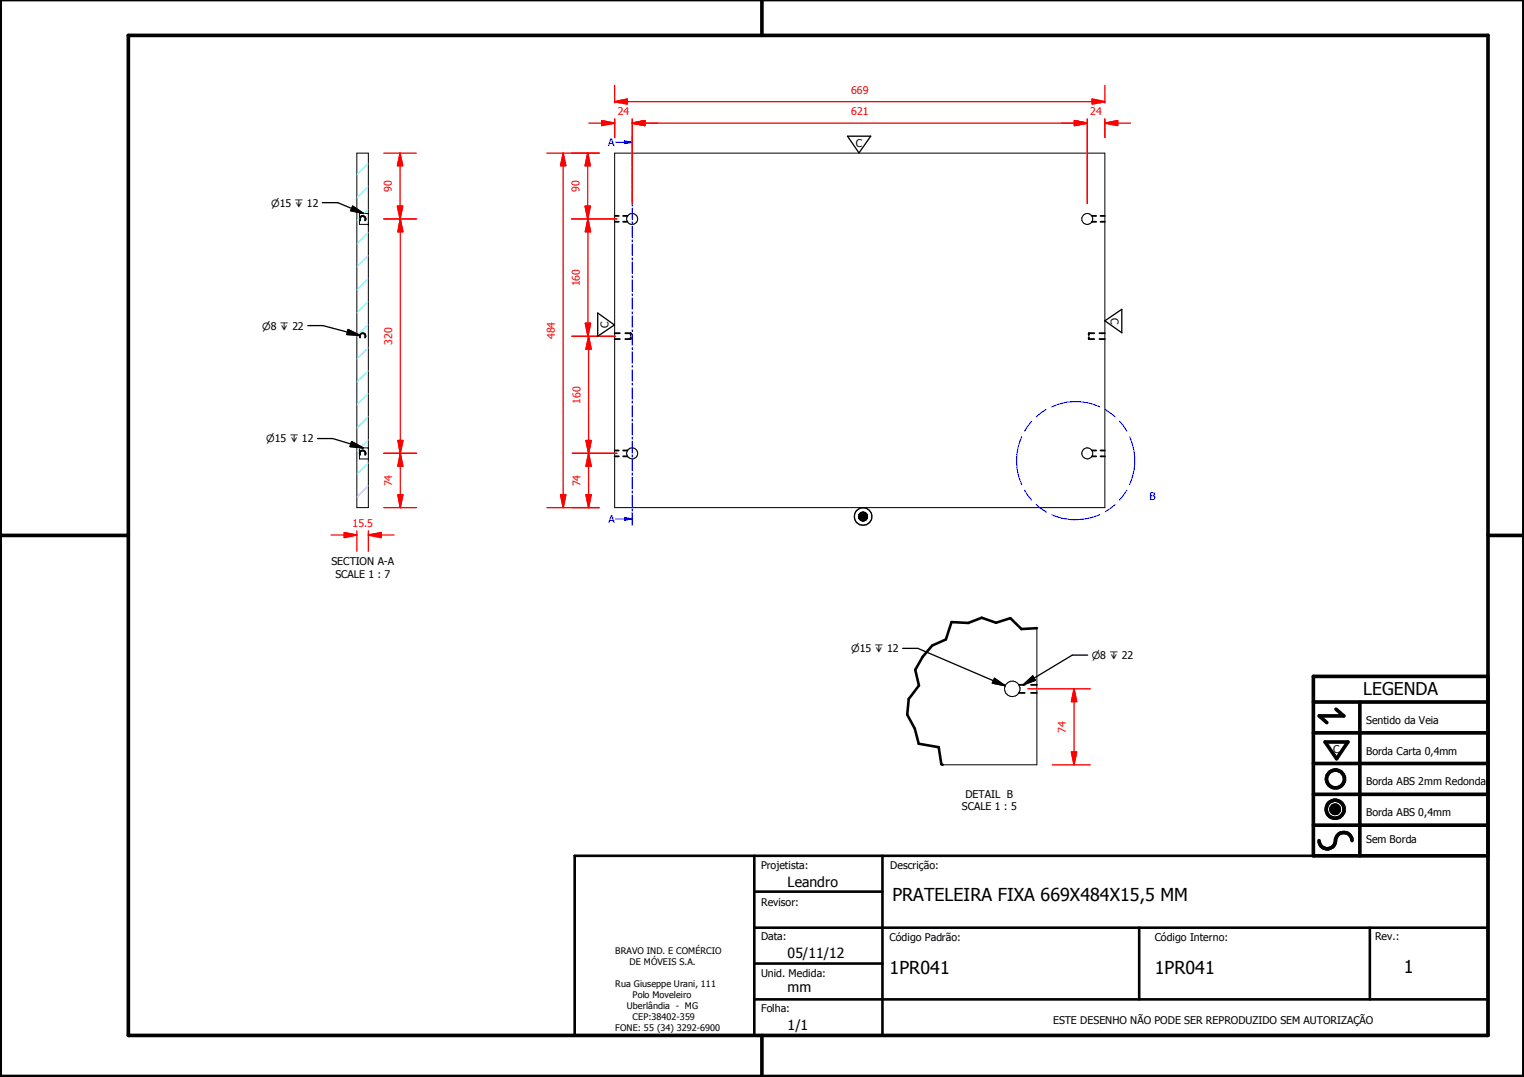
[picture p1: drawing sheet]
<svg xmlns="http://www.w3.org/2000/svg" width="297mm" height="210mm" viewBox="0 0 297 210" stroke-linecap="round" stroke-linejoin="round" font-family="sans-serif">
<g fill="none" stroke="#000" stroke-width=".35">
<path d="M70.2 43a.57 .57 0 0 1 .5-.9 .57 .57 0 0 1 .5 .9M119.8 42.1h.8M119.8 43.2h.8M121.5 42.1h.8M121.5 43.2h.8M212.8 42.1h.9M212.8 43.2h.9M214.5 42.1h.8M214.5 43.2h.8M70.2 65.8l-.1-.3 .1-.3a.62 .62 0 0 1 1 0v.6M119.8 64.9h1M119.8 66.1h1"/>
<path d="M121.9 64.9h1v.4M122.9 65.7v.4h-1M212.2 65.7v.4h1.1M213.3 64.9h-1.1v.4M214.3 64.9h1M214.3 66.1h1M70.2 88.6a.57 .57 0 0 1 .5-.8 .57 .57 0 0 1 .5 .8M119.8 87.8h.8M119.8 88.9h.8M121.5 87.8h.8M121.5 88.9h.8M212.8 87.8h.9"/>
<path d="M212.8 88.9h.9M214.5 87.8h.8M214.5 88.9h.8M198.6 133.5h1.1M198.6 135h1.1M201 133.5h1.1M201 135h1.1"/>
</g>
<g fill="none" stroke="#000" stroke-width=".19">
<path d="M69.6 29.8h2.2v69.1h-2.2zM119.8 29.8h95.5v69.1h-95.5zM71.8 43.7h.1M71.8 41.6h-1.7v2.1h1.7M71.8 87.3h.1M71.8 87.3h-1.7v2.2h1.7M167.7 100l.1-.1-.1 1.4zM167.7 100v1.3zM167.8 99.9v1.5zM167.8 99.9h.2l-.2 1.5zM168 99.9v1.6zM168 99.9v1.6l-.2-.1z"/>
<path d="M168.1 99.9v1.6zM168.1 99.8h.1l-.1 1.7zM168.1 99.8v1.7zM168.2 99.8v1.7zM168.2 99.8v1.7h-.1zM168.3 99.8l-.1 1.7zM168.3 99.8v1.7zM168.4 99.9l-.1 1.6zM168.4 99.9v1.6zM168.5 99.9l-.1 1.6zM168.5 99.9v1.6zM168.6 99.9l-.1 1.6z"/>
<path d="M168.6 99.9v1.5zM168.7 99.9l-.1 1.5zM168.7 99.9v1.5zM168.7 100v1.4zM168.7 100v1.3zM167.4 100.5v.3zM167.4 100.6v.2zM167.4 100.4v.5zM167.4 100.4v.4zM167.5 100.2h.1l-.1 .9zM167.5 100.2v.9zM167.5 100.2v.8z"/>
<path d="M167.5 100.3v.7zM167.5 100.3l-.1 .6zM167.6 100.2v1zM167.6 100.1l.1-.1-.1 1.2zM167.6 100.1v1.1zM168.8 100l-.1 1.3zM168.8 100v1.3zM168.9 100.1l-.1 1.2zM168.9 100.1v1.1zM168.9 100.2v1zM168.9 100.2v.9zM169 100.3l-.1 .8z"/>
<path d="M169 100.3v.7zM169 100.4v.6zM169 100.4v.5zM169 100.5v.4zM169 100.5v.3zM169.1 100.6l-.1 .2zM169.1 100.6v.2zM202.1 122.4v26.7h-18.4M259.4 157.6l1.6 .1zM259.4 157.7l1.6 .1zM259.4 157.8l1.6 .1zM259.4 157.9h1.6v.1z"/>
<path d="M259.4 157.9l1.6 .1h-1.5zM259.4 157.6h1.6zM259.5 158h1.5zM259.5 158l1.4 .1zM259.5 157.5l1.5 .1zM259.5 158.1h1.4zM259.5 157.4l1.5 .1zM259.5 158.1l1.4 .1zM259.5 157.3l1.4 .1zM259.6 158.2h1.3zM259.6 158.2h1.2zM259.6 157.2l1.3 .1z"/>
<path d="M259.6 158.2l1.2 .1zM259.6 157.2h1.3zM259.7 158.3h1.1zM259.7 158.3l1 .1zM259.7 157.1l1.1 .1zM259.7 157.1h1.1zM259.8 158.4h.9zM259.8 158.4h.8zM259.8 157.1h1zM259.8 157.1h.9zM259.8 158.4l.8 .1zM259.8 157l.9 .1z"/>
<path d="M259.8 157h.8zM259.9 158.5h.7zM259.9 158.5h.6zM259.9 157h.7zM260 158.5h.5zM260 158.5h.4zM260 157h.6zM260.1 158.5h.3zM260.1 158.5h.2zM260.1 156.9l.4 .1zM260.1 156.9h.3zM260.1 156.9h.2z"/>
<circle cx="123.2" cy="42.7" r="1.07"/>
<circle cx="211.9" cy="42.7" r="1.07"/>
<circle cx="123.2" cy="88.4" r="1.09"/>
<circle cx="211.9" cy="88.4" r="1.08"/>
<circle cx="197.3" cy="134.2" r="1.5"/>
</g>
<path d="M202.1 122.4l-3 .2-2.2-2.1-2.8 .9-2.8-1-2.6 1-3.2-.2-1.1 3.4-2.7 1.2-1.9 2.2-1.4 2.6 .7 3-2 2.6-.3 3.1 1.5 2.7 .8 2.9 3.9 .7 .5 3.3 .2 .2M112 166.8h178v35h-178zM147 173.8h25M147 166.8v35M172 166.8v35M147 194.8h143M147 180.8h143M147 187.8h25M222 180.8v14M267 180.8v14" fill="none" stroke="#000" stroke-width=".51"/>
<g fill="#000">
<path d="M168.3 99.8v1.7zM168.4 99.9l-.1 1.6zM168.4 99.9v1.6zM168.5 99.9l-.1 1.6zM168.5 99.9v1.6zM168.6 99.9l-.1 1.6zM168.6 99.9v1.5zM168.7 99.9l-.1 1.5zM168.7 99.9v1.5zM168.7 100v1.4zM168.7 100v1.3zM167.4 100.4v.4z"/>
<path d="M167.4 100.5v.3zM167.4 100.6v.2zM167.5 100.3l-.1 .6zM167.4 100.4v.5zM167.5 100.2h.1l-.1 .9zM167.5 100.2v.9zM167.5 100.2v.8zM167.5 100.3v.7zM167.6 100.1v1.1zM167.6 100.2v1zM167.6 100.1l.1-.1-.1 1.2zM167.7 100v1.3z"/>
<path d="M167.7 100l.1-.1-.1 1.4zM167.8 99.9v1.5zM167.8 99.9h.2l-.2 1.5zM168 99.9v1.6zM168 99.9v1.6l-.2-.1zM168.1 99.9v1.6zM168.1 99.8h.1l-.1 1.7zM168.1 99.8v1.7zM168.2 99.8v1.7zM168.2 99.8v1.7h-.1zM168.3 99.8l-.1 1.7zM168.8 100l-.1 1.3z"/>
<path d="M168.8 100v1.3zM168.9 100.1l-.1 1.2zM168.9 100.1v1.1zM168.9 100.2v1zM168.9 100.2v.9zM169 100.3l-.1 .8zM169 100.3v.7zM169 100.4v.6zM169 100.4v.5zM169 100.5v.4zM169 100.5v.3zM169.1 100.6l-.1 .2z"/>
<path d="M169.1 100.6v.2zM259.4 157.6h1.6zM259.5 157.5l1.5 .1zM259.5 157.4l1.5 .1zM259.5 157.3l1.4 .1zM259.6 157.2l1.3 .1zM259.6 157.2h1.3zM259.7 157.1l1.1 .1zM259.7 157.1h1.1zM259.8 157.1h1zM259.8 157.1h.9zM259.8 157l.9 .1z"/>
<path d="M259.8 157h.8zM259.9 157h.7zM260 157h.6zM260.1 156.9l.4 .1zM260.1 156.9h.3zM260.1 156.9h.2zM260.1 158.5h.2zM260 158.5h.4zM260.1 158.5h.3zM259.9 158.5h.6zM260 158.5h.5zM259.8 158.4l.8 .1z"/>
<path d="M259.9 158.5h.7zM259.8 158.4h.8zM259.7 158.3l1 .1zM259.8 158.4h.9zM259.6 158.2l1.2 .1zM259.7 158.3h1.1zM259.6 158.2h1.2zM259.5 158.1l1.4 .1zM259.6 158.2h1.3zM259.5 158l1.4 .1zM259.5 158.1h1.4zM259.4 157.9l1.6 .1h-1.5z"/>
<path d="M259.5 158h1.5zM259.4 157.6l1.6 .1zM259.4 157.7l1.6 .1zM259.4 157.8l1.6 .1zM259.4 157.9h1.6v.1z"/>
</g>
<g fill="none" stroke="#000" stroke-width=".71">
<path d="M148.5 0v6.9M297 -.1v209.9h-297v-209.9M25 6.9h265v194.9h-265zM0 104.4h25M290 104.4h7M256 136.8h34M260.4 138.2l1.5 1.3h-4.8l1.5 1.3M265 136.8v30M290 131.8h-34v35h34M256 154.8h34M256 148.8h34M256 142.8h34"/>
<path d="M258.3 144.6h4.4l-2.2 3.3zM256 160.8h34M257.1 163.8a1.62 1.62 0 0 0 1.8 1.6 1.62 1.62 0 0 0 1.4-1.9 1.63 1.63 0 0 1 1.7-1.2 1.63 1.63 0 0 1 1.5 1.5M148.5 201.8v8"/>
<circle cx="260.2" cy="157.7" r="1.76"/>
<circle cx="260.2" cy="157.7" r=".82"/>
<circle cx="260.3" cy="151.8" r="1.76"/>
</g>
<g fill="none" stroke="#00f" stroke-width=".19">
<path d="M121.7 27.7h1.5M123.2 26.6v2.3M123.2 29.3v.4M123.2 30.1v2.3M123.2 32.8v.4M123.2 33.6v2.3M123.2 36.2v.5M123.2 37.1v2.3M123.2 39.8v.4M123.2 40.6v2.2M123.2 43.2v.5M123.2 44.1v2.3"/>
<path d="M123.2 46.7v.5M123.2 47.5v2.3M123.2 50.2v.5M123.2 51.1v2.2M123.2 53.7v.4M123.2 54.5v2.4M123.2 57.2v.5M123.2 58v2.3M123.2 60.7v.5M123.2 61.6v2.2M123.2 64.2v.4M123.2 65v2.3"/>
<path d="M123.2 67.7v.5M123.2 68.5v2.3M123.2 71.2v.4M123.2 72v2.3M123.2 74.7v.4M123.2 75.5v2.3M123.2 78.1v.5M123.2 79v2.3M123.2 81.7v.4M123.2 82.5v2.3M123.2 85.2v.4M123.2 86v2.3"/>
<path d="M123.2 88.6v.5M123.2 89.5v2.3M123.2 92.2v.4M123.2 93v2.3M123.2 95.7v.4M123.2 96.5v2.3M123.2 99.1v.5M123.2 100v2.3"/>
</g>
<path d="M123.2 26.6v2.3M123.2 100v2.3" fill="none" stroke="#00f" stroke-width=".3"/>
<path d="M121.7 27.5l1.5 .2-1.5 .3z" fill="#00f"/>
<path d="M120 27.7h1.7M121.7 27.5l1.5 .2-1.5 .3zM121.7 101.1h1.5" fill="none" stroke="#00f" stroke-width=".19"/>
<path d="M121.7 100.9l1.5 .2-1.5 .3z" fill="#00f"/>
<g fill="none" stroke="#00f" stroke-width=".19">
<path d="M203.9 79.8l-1.9 1.4M205 79.3a11.3 11.3 0 0 1 9.3 0M215.4 79.8l1.9 1.4M199.1 85.1a11.6 11.6 0 0 0 0 9.3M199.7 95.5l1.4 2M201.1 82.1l-1.4 1.9M202 98.3l1.9 1.4M203.9 99.7h.1M217.3 98.3l-1.9 1.4M218.2 82.1l1.4 1.9M219.6 95.5l-1.4 2M220.2 85.1a11.4 11.4 0 0 1 0 9.3"/>
<path d="M120 101.1h1.7M121.7 100.9l1.5 .2-1.5 .3zM205 100.3a11.3 11.3 0 0 0 9.3 0"/>
</g>
<g fill="none" stroke="#0ff" stroke-width=".19">
<path d="M71.8 36.3l-2.2 2.3M71.8 31.9l-2.2 2.2M70.1 42.5l-.5 .6M71.8 58.8l-2.2 2.2M71.8 54.3l-2.2 2.2M71.8 49.8l-2.2 2.2M71.8 45.3l-2.2 2.2M71.8 40.8l-.8 .8M71.8 76.7l-2.2 2.2M71.8 72.3l-2.2 2.2M71.8 67.8l-2.2 2.2M71.8 63.2l-2.2 2.3"/>
<path d="M70.1 87.4l-.5 .5M71.8 94.7l-2.2 2.2M71.8 90.2l-2.2 2.2M71.8 85.7l-1.6 1.6M71.8 81.2l-2.2 2.2"/>
</g>
<path d="M114.6 29.8v2.5" fill="none" stroke="#f00" stroke-width=".25"/>
<path d="M114.6 29.8l.5 2.5h-1.1z" fill="#f00"/>
<path d="M114.6 29.8l.5 2.5h-1.1zM114.6 40.2v2.5" fill="none" stroke="#f00" stroke-width=".25"/>
<path d="M114 40.2h1.1l-.5 2.5z" fill="#f00"/>
<path d="M111.4 29.8h5.4M114.6 32.3v7.9M111.4 42.7h8.8M114 40.2h1.1l-.5 2.5zM114.6 42.7v2.5" fill="none" stroke="#f00" stroke-width=".25"/>
<path d="M114.6 42.7l.5 2.5h-1z" fill="#f00"/>
<path d="M114.6 42.7l.5 2.5h-1zM114.6 63v2.5" fill="none" stroke="#f00" stroke-width=".25"/>
<path d="M114.1 63h1l-.5 2.5z" fill="#f00"/>
<path d="M111.4 42.7h8.8M114.6 45.2v17.8M111.4 65.5h8.5M114.1 63h1l-.5 2.5zM114.7 65.5v2.5" fill="none" stroke="#f00" stroke-width=".25"/>
<path d="M114.7 65.5l.5 2.5h-1z" fill="#f00"/>
<path d="M114.7 65.5l.5 2.5h-1zM114.7 85.9v2.4" fill="none" stroke="#f00" stroke-width=".25"/>
<path d="M114.2 85.9h1l-.5 2.4z" fill="#f00"/>
<path d="M111.5 65.5h8.4M114.7 68v17.9M111.5 88.3h8.7M114.2 85.9h1l-.5 2.4zM114.7 88.3v2.5" fill="none" stroke="#f00" stroke-width=".25"/>
<path d="M114.7 88.3l.5 2.5h-1z" fill="#f00"/>
<path d="M114.7 88.3l.5 2.5h-1zM114.7 96.4v2.5" fill="none" stroke="#f00" stroke-width=".25"/>
<path d="M114.2 96.4h1l-.5 2.5z" fill="#f00"/>
<path d="M109.8 96.4v2.5M111.5 98.9h5.3M111.5 88.3h8.7M114.2 96.4h1l-.5 2.5zM114.7 90.8v5.6" fill="none" stroke="#f00" stroke-width=".25"/>
<g fill="none" stroke="#000" stroke-width=".25">
<circle cx="168.2" cy="100.7" r="1.71"/>
<circle cx="168.2" cy="100.7" r=".84"/>
</g>
<path d="M109.3 96.4h1l-.5 2.5z" fill="#f00"/>
<path d="M109.8 29.8v2.5M109.3 96.4h1l-.5 2.5z" fill="none" stroke="#f00" stroke-width=".25"/>
<path d="M109.8 29.8l.5 2.5h-1z" fill="#f00"/>
<path d="M106.6 29.8h10.2M109.8 29.8l.5 2.5h-1zM109.8 32.3v64.1M117.3 24h2.5M106.6 98.9h10.2" fill="none" stroke="#f00" stroke-width=".25"/>
<path d="M117.3 23.5l2.5 .5-2.5 .5z" fill="#f00"/>
<path d="M117.3 23.5l2.5 .5-2.5 .5zM123.2 24h2.5" fill="none" stroke="#f00" stroke-width=".25"/>
<path d="M123.2 24l2.5-.5v1z" fill="#f00"/>
<path d="M114.8 24h2.5M119.8 23.2v3.6M123.2 24l2.5-.5v1zM123.2 24h5M123.2 23.2v16.5" fill="none" stroke="#f00" stroke-width=".25"/>
<path d="M123.2 24l2.5-.5v1z" fill="#f00"/>
<path d="M123.2 24l2.5-.5v1zM209.4 24h2.5" fill="none" stroke="#f00" stroke-width=".25"/>
<path d="M209.4 23.5l2.5 .5-2.5 .5z" fill="#f00"/>
<path d="M123.2 23.2v16.5M125.7 24h86.2M209.4 23.5l2.5 .5-2.5 .5zM211.9 23.2v16.5" fill="none" stroke="#f00" stroke-width=".25"/>
<path d="M209.4 23.5l2.5 .5-2.5 .5z" fill="#f00"/>
<path d="M209.4 23.5l2.5 .5-2.5 .5zM215.3 24h2.5" fill="none" stroke="#f00" stroke-width=".25"/>
<path d="M215.3 24l2.5-.5v1z" fill="#f00"/>
<path d="M119.8 19.8h2.5M206.9 24h2.5M211.9 23.2v16.5M215.3 24l2.5-.5v1zM215.3 23.2v3.6M217.8 24h2.5" fill="none" stroke="#f00" stroke-width=".25"/>
<path d="M165.2 26.5h4.5l-2.3 3.3zM116.5 61l3.3 2.3-3.3 2.2zM215.3 62.5l3.3-2.2v4.6z" fill="none" stroke="#000" stroke-width=".25"/>
<path d="M119.8 19.8l2.5-.5v1z" fill="#f00"/>
<path d="M119.8 19.8l2.5-.5v1zM122.3 19.3l-2.5 .5M212.8 19.8h2.5" fill="none" stroke="#f00" stroke-width=".25"/>
<path d="M212.8 19.3l2.5 .5-2.5 .5z" fill="#f00"/>
<path d="M119.8 19.8l1.1 .3M119.8 16.6v3.5M122.3 19.8h90.5M122.3 19.3v.8M212.8 19.3l2.5 .5-2.5 .5zM215.3 16.6v3.5M119.8 23.2v3.6M212.8 20.1v-.8l2.5 .5-1.1 .3M215.3 23.2v3.6M67.1 104.3h2.5" fill="none" stroke="#f00" stroke-width=".25"/>
<path d="M67.1 103.8l2.5 .5-2.5 .5z" fill="#f00"/>
<path d="M67.1 103.8l2.5 .5-2.5 .5zM71.8 104.3h2.5" fill="none" stroke="#f00" stroke-width=".25"/>
<path d="M71.8 104.3l2.5-.5v1z" fill="#f00"/>
<path d="M78 29.8v2.5M64.6 104.3h2.5M69.6 103.5v3.9M71.8 104.3l2.5-.5v1zM71.8 103.5v3.9M74.3 104.3h2.5" fill="none" stroke="#f00" stroke-width=".25"/>
<path d="M78 29.8l.5 2.5h-1z" fill="#f00"/>
<path d="M78 29.8l.5 2.5h-1zM78 40.2v2.5" fill="none" stroke="#f00" stroke-width=".25"/>
<path d="M77.5 40.2h1l-.5 2.5z" fill="#f00"/>
<path d="M74.8 29.8h6.3M78 32.3v7.9M74.8 42.7h6.3M77.5 40.2h1l-.5 2.5zM78 42.7v2.5" fill="none" stroke="#f00" stroke-width=".25"/>
<path d="M78 42.7l.5 2.5h-.9z" fill="#f00"/>
<path d="M78 42.7l.5 2.5h-.9zM78 85.9v2.4" fill="none" stroke="#f00" stroke-width=".25"/>
<path d="M77.6 85.9h.9l-.5 2.4z" fill="#f00"/>
<path d="M74.8 42.7h6.4M78 45.2v40.7M74.8 88.3h6.4M77.6 85.9h.9l-.5 2.4zM78 88.3v2.5" fill="none" stroke="#f00" stroke-width=".25"/>
<path d="M78 88.3l.5 2.5h-.9z" fill="#f00"/>
<path d="M78 88.3l.5 2.5h-.9zM78 96.4v2.5" fill="none" stroke="#f00" stroke-width=".25"/>
<path d="M77.6 96.4h.9l-.5 2.5z" fill="#f00"/>
<path d="M74.8 98.9h6.4M74.8 88.3h6.4M77.6 96.4h.9l-.5 2.5zM78 90.8v5.6M209.3 134.2v2.5" fill="none" stroke="#f00" stroke-width=".25"/>
<path d="M62.8 39.5h3l5.1 2.1M68.7 40.2l2.2 1.4-2.5-.5zM60 63.5h2.9l7.2 1.9M67.9 64.2l2.2 1.2-2.5-.2zM61.9 85.5h3l5.9 1.8M68.5 86.1l2.3 1.2-2.6-.3zM175.9 126.4h3l17 7.2M193.8 132.2l2.1 1.4-2.5-.5zM199.4 133.5l1.9-1.8 .5 .9zM212 127.7h-3l-9.6 5.8" fill="none" stroke="#000" stroke-width=".25"/>
<path d="M68.7 40.2l2.2 1.4-2.5-.5zM67.9 64.2l2.2 1.2-2.5-.2zM68.5 86.1l2.3 1.2-2.6-.3zM193.8 132.2l2.1 1.4-2.5-.5zM199.4 133.5l1.9-1.8 .5 .9z" fill="#000"/>
<path d="M209.3 134.2l.5 2.5h-1z" fill="#f00"/>
<path d="M209.3 134.2l.5 2.5h-1zM209.3 146.6v2.5" fill="none" stroke="#f00" stroke-width=".25"/>
<path d="M208.8 146.6h1l-.5 2.5z" fill="#f00"/>
<path d="M200.3 134.2h12.2M209.3 136.7v9.9M205.1 149.1h7.4M208.8 146.6h1l-.5 2.5z" fill="none" stroke="#f00" stroke-width=".25"/>
<g font-size="3.5">
<text x="173.9" y="175.7">PRATELEIRA FIXA 669X484X15,5 MM</text>
<text x="173.4" y="189.7">1PR041</text>
<text x="225.1" y="189.7">1PR041</text>
<text x="273.6" y="189.7">1</text>
</g>
<text font-size="3.4" x="265.7" y="135.4">LEGENDA</text>
<g font-size="2.7">
<text x="153.5" y="172.8">Leandro</text>
<text x="153.5" y="186.6">05/11/12</text>
<text x="153.5" y="193.4">mm</text>
<text x="153.5" y="200.8">1/1</text>
</g>
<g font-size="2.1" fill="#f00">
<text x="120.4" y="22.4">24</text>
<text x="165.9" y="22.4">621</text>
<text x="165.9" y="18.2">669</text>
<text x="212.5" y="22.4">24</text>
<text x="76.4" y="37.4" transform="rotate(-90 76.4 37.4)">90</text>
<text x="112.9" y="37.4" transform="rotate(-90 112.9 37.4)">90</text>
<text x="113" y="55.8" transform="rotate(-90 113 55.8)">160</text>
<text x="76.5" y="67.3" transform="rotate(-90 76.5 67.3)">320</text>
<text x="108.2" y="66.1" transform="rotate(-90 108.2 66.1)">484</text>
<text x="113.1" y="78.7" transform="rotate(-90 113.1 78.7)">160</text>
<text x="76.5" y="94.8" transform="rotate(-90 76.5 94.8)">74</text>
<text x="113.2" y="94.8" transform="rotate(-90 113.2 94.8)">74</text>
<text x="68.7" y="102.7">15.5</text>
<text x="207.8" y="142.8" transform="rotate(-90 207.8 142.8)">74</text>
</g>
<g font-size="2.1" fill="#00f">
<text x="118.5" y="28.5">A</text>
<text x="118.6" y="102">A</text>
<text x="224.1" y="97.5">B</text>
</g>
<g font-size="2.1">
<text x="166.8" y="28.7">C</text>
<text x="118.6" y="64" transform="rotate(-90 118.6 64)">C</text>
<text x="216.5" y="61.9" transform="rotate(90 216.5 61.9)">C</text>
<text x="64.6" y="110.2">SECTION A-A</text>
<text x="65.4" y="112.6">SCALE 1 : 7</text>
<text x="266.3" y="141.1">Sentido da Veia</text>
<text x="259.8" y="146.7">C</text>
<text x="266.3" y="147.2">Borda Carta 0,4mm</text>
<text x="188.2" y="155.4">DETAIL B</text>
<text x="266.3" y="153.1">Borda ABS 2mm Redonda</text>
<text x="187.5" y="157.9">SCALE 1 : 5</text>
<text x="266.3" y="159">Borda ABS 0,4mm</text>
<text x="266.3" y="164.4">Sem Borda</text>
<text x="148.4" y="169.3">Projetista:</text>
<text x="173.5" y="169.5">Descrição:</text>
<text x="148.4" y="176.6">Revisor:</text>
<text x="148.4" y="183.2">Data:</text>
<text x="173.4" y="183.3">Código Padrão:</text>
<text x="225.1" y="183.3">Código Interno:</text>
<text x="268" y="183.2">Rev.:</text>
<text x="148.4" y="190.5">Unid. Medida:</text>
<text x="148.4" y="197.2">Folha:</text>
<text x="205.3" y="199.5">ESTE DESENHO NÃO PODE SER REPRODUZIDO SEM AUTORIZAÇÃO</text>
</g>
<g font-size="1.9">
<text x="52.8" y="40.3">⌀15 ↧ 12</text>
<text x="51.1" y="64.2">⌀8 ↧ 22</text>
<text x="51.9" y="86.2">⌀15 ↧ 12</text>
<text x="165.9" y="127.1">⌀15 ↧ 12</text>
<text x="212.8" y="128.4">⌀8 ↧ 22</text>
</g>
<g font-size="1.8">
<text x="119.9" y="186">BRAVO IND. E COMÉRCIO</text>
<text x="122.7" y="188.1">DE MÓVEIS S.A.</text>
<text x="119.9" y="192.4">Rua Giuseppe Urani, 111</text>
<text x="122.2" y="196.7">Uberlândia - MG</text>
<text x="123.3" y="194.6">Polo Moveleiro</text>
<text x="119.9" y="201">FONE: 55 (34) 3292-6900</text>
<text x="123.3" y="198.8">CEP:38402-359</text>
</g>
</svg>
